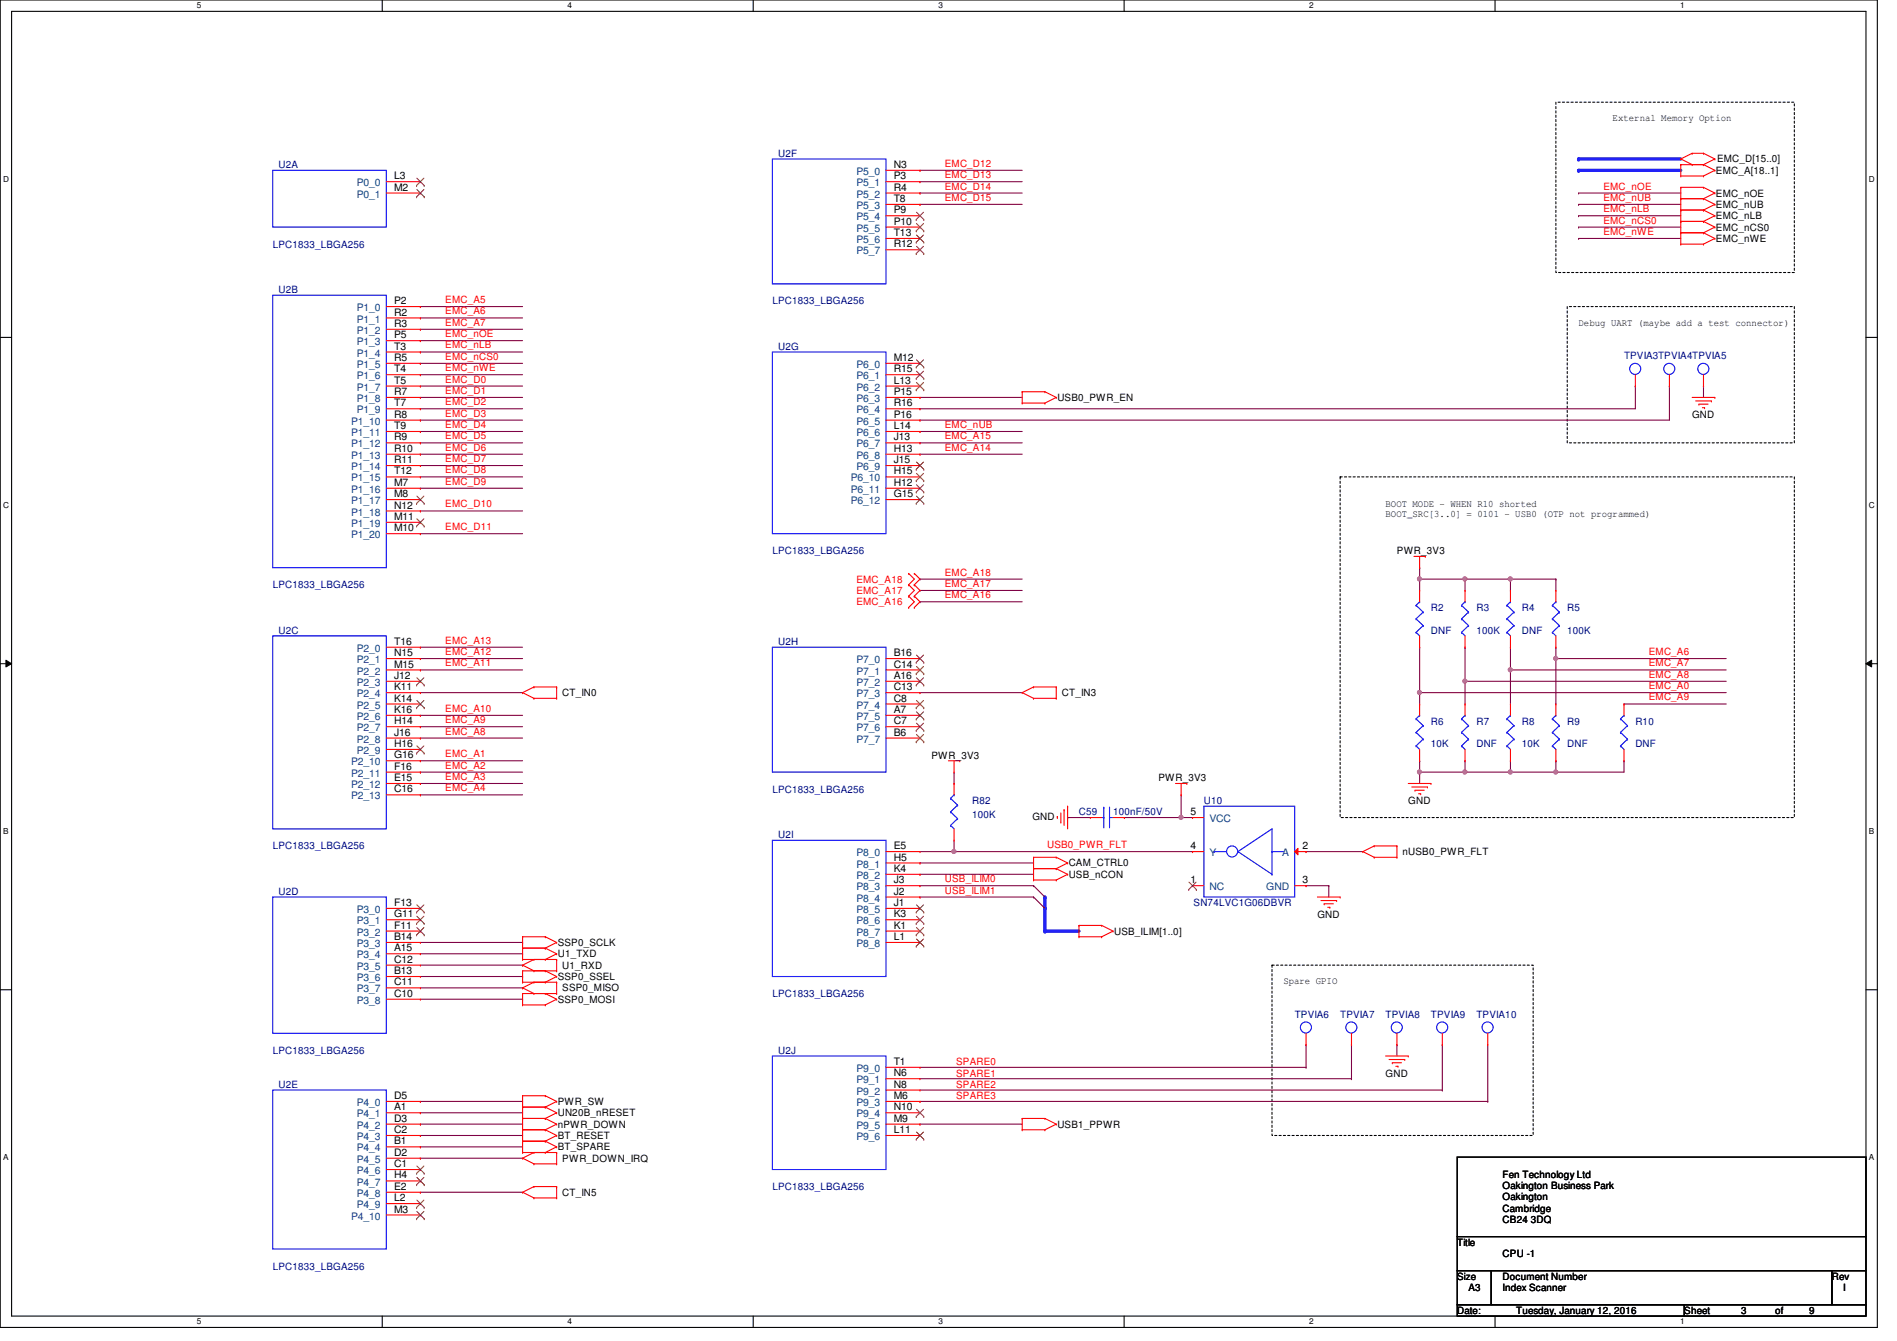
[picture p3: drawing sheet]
<svg xmlns="http://www.w3.org/2000/svg" width="297mm" height="210mm" viewBox="0 0 297 210" stroke-linecap="round" stroke-linejoin="round" font-family="sans-serif">
<path d="M0 0h294v207.9h-294zM1.8 1.8h290.4v204.3h-290.4z" fill="none" stroke="#000" stroke-width=".17"/>
<g fill="#fff">
<path d="M30.8 .2h.7v1.4h-.7z"/>
<path d="M30.8 206.2h.7v1.4h-.7z"/>
</g>
<path d="M59.9 0v1.8M59.9 206.1v1.8" fill="none" stroke="#000" stroke-width=".17"/>
<g fill="#fff">
<path d="M88.9 .2h.6v1.4h-.6z"/>
<path d="M88.9 206.2h.6v1.4h-.6z"/>
</g>
<path d="M117.9 0v1.8M117.9 206.1v1.8" fill="none" stroke="#000" stroke-width=".17"/>
<g fill="#fff">
<path d="M146.9 .2h.7v1.4h-.7z"/>
<path d="M146.9 206.2h.7v1.4h-.7z"/>
</g>
<path d="M176 0v1.8M176 206.1v1.8" fill="none" stroke="#000" stroke-width=".17"/>
<g fill="#fff">
<path d="M205 .2h.7v1.4h-.7z"/>
<path d="M205 206.2h.7v1.4h-.7z"/>
</g>
<path d="M234.1 0v1.8M234.1 206.1v1.8" fill="none" stroke="#000" stroke-width=".17"/>
<g fill="#fff">
<path d="M263.1 .2h.7v1.4h-.7z"/>
<path d="M263.1 206.2h.7v1.4h-.7z"/>
<path d="M.5 27.3h.9v1.4h-.9z"/>
<path d="M292.6 27.3h.9v1.4h-.9z"/>
<path d="M.5 78.4h.9v1.4h-.9z"/>
<path d="M292.6 78.4h.9v1.4h-.9z"/>
</g>
<path d="M0 52.8h1.8M292.2 52.8h1.8" fill="none" stroke="#000" stroke-width=".17"/>
<g fill="#fff">
<path d="M.5 129.5h.8v1.4h-.8z"/>
<path d="M292.6 129.5h.9v1.4h-.9z"/>
</g>
<path d="M0 103.9h1.8M292.2 103.9h1.8" fill="none" stroke="#000" stroke-width=".17"/>
<path d="M.9 103.4l.9 .5-.9 .5zM292.2 103.9l.9-.5v1z" fill="#000"/>
<path d="M.9 103.4l.9 .5-.9 .5zM292.2 103.9l.9-.5v1z" fill="none" stroke="#000" stroke-width=".16"/>
<g fill="#fff">
<path d="M.5 180.5h.8v1.4h-.8z"/>
<path d="M292.6 180.5h.9v1.4h-.9z"/>
</g>
<path d="M0 155h1.8M292.2 155h1.8" fill="none" stroke="#000" stroke-width=".17"/>
<path d="M243.6 16h37.4v26.7h-37.4zM245.4 48h35.6v21.3h-35.6zM209.8 74.7h71.2v53.3h-71.2zM199.2 151.1h40.9v26.7h-40.9z" fill="none" stroke="#000" stroke-width=".17" stroke-dasharray=".3 .3"/>
<g fill="none" stroke="#800040" stroke-width=".17">
<path d="M144.1 26.7h.1M144.1 28.4h.1M144.1 30.2h.1M144.1 32h.1M144.1 26.7h16M144.1 28.4h16M144.1 30.2h16M144.1 32h16M65.8 48h.1M65.8 49.8h.1M65.8 51.6h.1M65.8 56.9h.1"/>
<path d="M65.8 53.3h.1M65.8 58.7h.1M65.8 55.1h.1M65.8 48h16M65.8 49.8h16M65.8 51.6h16M65.8 56.9h16M65.8 53.3h16M65.8 58.7h16M65.8 55.1h16M65.8 60.5h.1M65.8 62.2h.1"/>
<path d="M65.8 64h.1M65.8 65.8h.1M65.8 67.6h.1M65.8 69.3h.1M65.8 71.1h.1M65.8 72.9h.1M65.8 74.7h.1M65.8 76.5h.1M65.8 71.1h16M65.8 69.3h16M65.8 60.5h16M65.8 62.2h16"/>
<path d="M65.8 64h16M65.8 65.8h16M65.8 67.6h16M65.8 72.9h16M65.8 74.7h16M65.8 76.5h16M144.1 71.1h.1M144.1 69.3h.1M144.1 67.6h.1M144.1 71.1h16M144.1 69.3h16M144.1 67.6h16"/>
<path d="M65.8 80h.1M65.8 83.6h.1M65.8 80h16M65.8 83.6h16M65.8 119.1h.1M65.8 115.6h.1M65.8 113.8h.1M65.8 112h.1M65.8 104.9h.1M65.8 103.1h.1M65.8 101.3h.1M65.8 119.1h16"/>
<path d="M65.8 115.6h16M65.8 113.8h16M65.8 112h16M65.8 104.9h16M65.8 103.1h16M65.8 101.3h16M65.8 120.9h.1M65.8 122.7h.1M65.8 124.5h.1M65.8 120.9h16M65.8 122.7h16M65.8 124.5h16"/>
</g>
<path d="M247.2 24.9h16" fill="none" stroke="#00f" stroke-width=".51"/>
<circle cx="247.2" cy="24.9" r=".25" fill="#00f"/>
<path d="M247.2 26.7h16" fill="none" stroke="#00f" stroke-width=".51"/>
<circle cx="247.2" cy="26.7" r=".25" fill="#00f"/>
<g fill="none" stroke="#800040" stroke-width=".17">
<path d="M247.2 30.2h.1M247.2 33.8h.1M247.2 35.6h.1M247.2 37.3h.1M247.2 32h.1M247.2 30.2h16M247.2 33.8h16M247.2 35.6h16M247.2 37.3h16M247.2 32h16M144.1 62.2h.1M144.1 62.2h16"/>
<path d="M144.1 94.2h.1M144.1 92.5h.1M144.1 94.2h16M144.1 92.5h16M144.1 133.3h5.3M149.4 133.3h.1M65.8 147.6h16M65.8 152.9h16M65.8 154.7h16M65.8 156.5h16M81.8 147.6h.1M81.8 152.9h.1"/>
<path d="M81.8 154.7h.1M81.8 156.5h.1M65.8 172.5h.1M65.8 172.5h16"/>
</g>
<circle cx="149.4" cy="133.3" r=".32" fill="#f0f"/>
<circle cx="149.4" cy="133.3" r=".32" fill="none" stroke="#f0f" stroke-width=".17"/>
<g fill="none" stroke="#800040" stroke-width=".17">
<path d="M65.8 108.5h16M81.8 108.5h.1M144.1 108.5h.1M144.1 108.5h16M222.3 108.5h.1M222.3 119.1h.1M222.3 108.5h48M222.3 119.1v1.8M229.4 106.7h.1M229.4 106.7h40.9M236.5 104.9h.1M236.5 104.9h33.8"/>
<path d="M243.6 103.1h.1M243.6 103.1h26.7M144.1 135.1h.1M144.1 135.1h17.7M65.8 149.4h16M65.8 151.1h16M81.8 149.4h.1M81.8 151.1h.1M65.8 177.8h.1M65.8 179.6h.1M65.8 176h.1M65.8 174.2h.1"/>
<path d="M65.8 177.8h16M65.8 179.6h16M65.8 176h16M65.8 174.2h16M65.8 186.7h.1M65.8 186.7h16"/>
</g>
<circle cx="222.3" cy="120.9" r=".32" fill="#f0f"/>
<circle cx="222.3" cy="120.9" r=".32" fill="none" stroke="#f0f" stroke-width=".17"/>
<path d="M222.3 120.9h.1M222.3 120.9h7.1" fill="none" stroke="#800040" stroke-width=".17"/>
<circle cx="229.4" cy="120.9" r=".32" fill="#f0f"/>
<circle cx="229.4" cy="120.9" r=".32" fill="none" stroke="#f0f" stroke-width=".17"/>
<path d="M236.5 119.1h.1M236.5 119.1v1.8M243.6 119.1h.1M243.6 119.1v1.8h-7.1M222.3 120.9h.1M222.3 120.9v1.8M236.5 120.9h.1" fill="none" stroke="#800040" stroke-width=".17"/>
<circle cx="243.6" cy="120.9" r=".32" fill="#f0f"/>
<circle cx="243.6" cy="120.9" r=".32" fill="none" stroke="#f0f" stroke-width=".17"/>
<circle cx="236.5" cy="120.9" r=".32" fill="#f0f"/>
<circle cx="236.5" cy="120.9" r=".32" fill="none" stroke="#f0f" stroke-width=".17"/>
<path d="M222.3 101.3h.1M222.3 101.3v7.2M229.4 119.1h.1M229.4 119.1v1.8M229.4 120.9h.1M229.4 120.9h7.1" fill="none" stroke="#800040" stroke-width=".17"/>
<circle cx="222.3" cy="108.4" r=".32" fill="#f0f"/>
<circle cx="222.3" cy="108.4" r=".32" fill="none" stroke="#f0f" stroke-width=".17"/>
<path d="M229.4 101.3h.1M229.4 101.3v5.4" fill="none" stroke="#800040" stroke-width=".17"/>
<circle cx="229.4" cy="106.7" r=".32" fill="#f0f"/>
<circle cx="229.4" cy="106.7" r=".32" fill="none" stroke="#f0f" stroke-width=".17"/>
<path d="M222.3 108.5h.1M222.3 108.5v1.7M229.4 106.7h.1M229.4 106.7v3.5M236.5 101.3h.1M236.5 104.9h.1M236.5 101.3v8.9M243.6 101.3h.1M243.6 101.3v1.8" fill="none" stroke="#800040" stroke-width=".17"/>
<circle cx="236.5" cy="104.9" r=".32" fill="#f0f"/>
<circle cx="236.5" cy="104.9" r=".32" fill="none" stroke="#f0f" stroke-width=".17"/>
<path d="M243.6 103.1h.1M243.6 103.1v7.1" fill="none" stroke="#800040" stroke-width=".17"/>
<circle cx="243.6" cy="103.1" r=".32" fill="#f0f"/>
<circle cx="243.6" cy="103.1" r=".32" fill="none" stroke="#f0f" stroke-width=".17"/>
<path d="M222.3 88.9h.1M222.3 90.7h.1M222.3 88.9v1.8M222.3 90.7h7.1" fill="none" stroke="#800040" stroke-width=".17"/>
<circle cx="229.4" cy="90.7" r=".32" fill="#f0f"/>
<circle cx="229.4" cy="90.7" r=".32" fill="none" stroke="#f0f" stroke-width=".17"/>
<circle cx="222.3" cy="90.7" r=".32" fill="#f0f"/>
<circle cx="222.3" cy="90.7" r=".32" fill="none" stroke="#f0f" stroke-width=".17"/>
<path d="M222.3 90.7h.1M222.3 90.7v1.8M236.5 90.7h.1M236.5 90.7v1.8M236.5 90.7h7.1M243.6 90.7h.1M243.6 90.7v1.8" fill="none" stroke="#800040" stroke-width=".17"/>
<circle cx="236.5" cy="90.7" r=".32" fill="#f0f"/>
<circle cx="236.5" cy="90.7" r=".32" fill="none" stroke="#f0f" stroke-width=".17"/>
<g fill="none" stroke="#800040" stroke-width=".17">
<path d="M144.1 64h.1M144.1 65.8h.1M256.1 60.5h.1M256.1 60.5v3.5h-112M261.4 60.5h.1M261.4 60.5v5.3h-117.3M266.7 60.5h.1M266.7 60.5v1.7M229.4 90.7h.1M229.4 90.7v1.8M229.4 90.7h7.1M254.3 119.1h.1"/>
<path d="M254.3 110.2h.1M254.3 119.1v1.8h-10.7M254.3 110.2h16M144.1 138.7h.1M144.1 136.9h.1M144.1 138.7h17.7M144.1 136.9h17.7M243.6 120.9h.1M144.1 140.5h.1M144.1 140.5h17.7"/>
</g>
<path d="M163.6 145.8h5.3" fill="none" stroke="#00f" stroke-width=".51"/>
<circle cx="163.6" cy="145.8" r=".25" fill="#00f"/>
<path d="M163.6 140.5v1.7" fill="none" stroke="#00f" stroke-width=".51"/>
<circle cx="163.6" cy="140.5" r=".25" fill="#00f"/>
<path d="M163.6 142.2v3.6" fill="none" stroke="#00f" stroke-width=".51"/>
<circle cx="163.6" cy="142.2" r=".25" fill="#00f"/>
<g fill="none" stroke="#800040" stroke-width=".17">
<path d="M144.1 90.7h.1M144.1 90.7h16M185 124.5h.1M185 124.5v3.5h1.7M186.7 128h.1M204.5 133.3h.1M204.5 133.3h8.9M144.1 172.5h.1M144.1 168.9h67.5M144.1 167.1h60.4M144.1 170.7h81.7M144.1 172.5h88.9"/>
<path d="M204.5 163.6h.1M204.5 167.1h.1M204.5 163.6v3.5M211.6 163.6h.1M211.6 168.9h.1M211.6 163.6v5.3M218.7 163.6h.1M218.7 163.6v1.8M225.8 170.7h.1M225.8 163.6h.1M225.8 163.6v7.1M233 172.5h.1"/>
<path d="M233 163.6v8.9M65.8 181.4h.1M65.8 181.4h16"/>
</g>
<circle cx="184.9" cy="128" r=".32" fill="#f0f"/>
<circle cx="184.9" cy="128" r=".32" fill="none" stroke="#f0f" stroke-width=".17"/>
<g fill="none" stroke="#800040" stroke-width=".17">
<path d="M149.4 133.3h.1M149.4 122.7h.1M149.4 120.9v1.8M149.4 131.6v1.7M149.4 133.3h37.3M161.8 138.7h.1M161.8 138.7l1.8 1.8M167.2 128h.1M167.2 128h3.5M176.1 128h.1M176.1 128h8.9M186.7 133.3h.1"/>
<path d="M204.5 138.7h.1M204.5 138.7h3.6M208.1 138.7h.1M208.1 138.7v1.8M161.8 140.5h.1M161.8 140.5l1.8 1.7M144.1 176h.1M144.1 176h16"/>
</g>
<g fill="none" stroke="#f00" stroke-width=".17">
<path d="M60.5 28.4h5.3M60.5 30.2h5.3M65.8 28.4h.1M65.8 30.2h.1M138.7 26.7h5.4M138.7 28.4h5.4M138.7 30.2h5.4M138.7 32h5.4M138.7 33.8h5.4M138.7 35.6h5.4M138.7 37.3h5.4M138.7 39.1h5.4"/>
<path d="M144.1 26.7h.1M144.1 28.4h.1M144.1 30.2h.1M144.1 32h.1M144.1 33.8h.1M144.1 35.6h.1M144.1 37.3h.1M144.1 39.1h.1M263.2 25.8h.1M263.2 27.6h.1M263.2 29.3h.1M263.2 31.1h.1"/>
<path d="M263.2 32.9h.1M263.2 34.7h.1M263.2 36.4h.1M263.2 38.2h.1M263.2 24.9h.1M263.2 25.8h3.5M263.2 25.8v1.8M263.2 29.3v8.9M263.2 27.6h3.5M263.2 29.3h3.5M263.2 31.1h3.5M263.2 32.9h3.5"/>
<path d="M263.2 34.7h3.5M263.2 36.4h3.5M263.2 38.2h3.5M263.2 24.9l1.8 .9M265 24h.1M265 25.8h.1M265 24l-1.8 .9M265 24h1.7M266.7 25.8h.1M266.7 27.6h.1M266.7 29.3h.1M266.7 31.1h.1"/>
<path d="M266.7 32.9h.1M266.7 34.7h.1M266.7 36.4h.1M266.7 38.2h.1M266.7 24h.1M266.7 25.8l1.8 .9M266.7 29.3l1.8 .9M266.7 31.1l1.8 .9M266.7 32.9l1.8 .9M266.7 34.7l1.8 .9M266.7 36.4l1.8 .9M266.7 24l1.8 .9"/>
<path d="M268.5 26.7h.1M268.5 30.2h.1M268.5 32h.1M268.5 33.8h.1M268.5 35.6h.1M268.5 37.3h.1M268.5 24.9h.1M268.5 26.7l-1.8 .9M268.5 30.2l-1.8 .9M268.5 32l-1.8 .9M268.5 33.8l-1.8 .9M268.5 35.6l-1.8 .8"/>
<path d="M268.5 37.3l-1.8 .9M268.5 24.9l-1.8 .9M60.5 48h5.3M60.5 49.8h5.3M60.5 51.6h5.3M60.5 53.3h5.3M60.5 55.1h5.3M60.5 56.9h5.3M60.5 58.7h5.3M65.8 48h.1M65.8 49.8h.1M65.8 51.6h.1"/>
<path d="M65.8 53.3h.1M65.8 55.1h.1M65.8 56.9h.1M65.8 58.7h.1M138.7 56.9h5.4M138.7 58.7h5.4M144.1 56.9h.1M144.1 58.7h.1M256.1 58.7v1.8M60.5 62.2h5.3M60.5 60.5h5.3M60.5 64h5.3"/>
<path d="M60.5 65.8h5.3M60.5 67.6h5.3M60.5 69.3h5.3M60.5 71.1h5.3M60.5 72.9h5.3M60.5 74.7h5.3M60.5 76.5h5.3M60.5 78.2h5.3M65.8 60.5h.1M65.8 62.2h.1M65.8 64h.1M65.8 65.8h.1"/>
<path d="M65.8 67.6h.1M65.8 69.3h.1M65.8 71.1h.1M65.8 72.9h.1M65.8 74.7h.1M65.8 76.5h.1M65.8 78.2h.1M138.7 62.2h5.4M138.7 60.5h5.4M138.7 64h5.4M138.7 65.8h5.4M138.7 67.6h5.4"/>
<path d="M138.7 69.3h5.4M138.7 71.1h5.4M138.7 72.9h5.4M138.7 74.7h5.4M138.7 76.5h5.4M138.7 78.2h5.4M144.1 60.5h.1M144.1 62.2h.1M144.1 64h.1M144.1 65.8h.1M144.1 67.6h.1M144.1 69.3h.1"/>
<path d="M144.1 71.1h.1M144.1 72.9h.1M144.1 74.7h.1M144.1 76.5h.1M144.1 78.2h.1M160.1 61.3h.1M160.1 63.1h.1M160.1 61.3h3.5M160.1 61.3v1.8M160.1 63.1h3.5M163.6 61.3h.1M163.6 63.1h.1"/>
<path d="M163.6 61.3l1.8 .9M165.4 62.2h.1M165.4 62.2l-1.8 .9M256.1 60.5h.1M265 62.2h3.5M265.5 62.8h2.5M266 63.3h.1M266 63.3h1.5M266.6 63.8h.3M266.9 63.8h.1M268 62.8h.1M268.5 62.2h.1"/>
<path d="M60.5 80h5.3M60.5 81.8h5.3M60.5 83.6h5.3M65.8 80h.1M65.8 81.8h.1M65.8 83.6h.1M142.3 93.3h.1M142.3 91.6h.1M142.3 95.1h.1M142.3 89.8h.1M142.3 91.6l.9 .9-.9 .8M142.3 93.3l.9 .9-.9 .9"/>
<path d="M142.3 89.8l.9 .9-.9 .9M143.2 91.6h.1M143.2 93.3h.1M143.2 95.1h.1M143.2 89.8h.1M143.2 91.6l.9 .9-.9 .8M143.2 93.3l.9 .9-.9 .9M143.2 89.8l.9 .9-.9 .9M221.4 87.1h1.8M222.3 88.9h.1M222.3 92.5h.1M222.3 87.1v1.8"/>
<path d="M222.3 92.5v1.7M222.3 99.6v1.7M223.2 87.1h.1M229.4 92.5h.1M229.4 92.5v1.7M229.4 99.6v1.7M236.5 92.5h.1M236.5 92.5v1.7M236.5 99.6v1.7M243.6 92.5h.1M243.6 92.5v1.7M243.6 99.6v1.7"/>
<path d="M60.5 119.1h5.3M60.5 103.1h5.3M60.5 104.9h5.3M60.5 106.7h5.3M60.5 108.5h5.3M60.5 110.2h5.3M60.5 112h5.3M60.5 113.8h5.3M60.5 115.6h5.3M60.5 101.3h5.3M60.5 117.3h5.3M65.8 101.3h.1"/>
<path d="M65.8 103.1h.1M65.8 104.9h.1M65.8 106.7h.1M65.8 108.5h.1M65.8 110.2h.1M65.8 112h.1M65.8 113.8h.1M65.8 115.6h.1M65.8 117.3h.1M65.8 119.1h.1M81.8 108.5h.1M81.8 108.5l1.8 .8"/>
<path d="M83.6 107.6h.1M83.6 109.3h.1M83.6 107.6h3.6M83.6 107.6l-1.8 .9M83.6 109.3h3.6M87.2 109.3h.1M87.2 107.6h.1M87.2 107.6v1.7M138.7 103.1h5.4M138.7 104.9h5.4M138.7 106.7h5.4M138.7 108.5h5.4"/>
<path d="M138.7 110.2h5.4M138.7 112h5.4M138.7 113.8h5.4M138.7 115.6h5.4M144.1 103.1h.1M144.1 104.9h.1M144.1 106.7h.1M144.1 108.5h.1M144.1 110.2h.1M144.1 112h.1M144.1 113.8h.1M144.1 115.6h.1"/>
<path d="M148.5 119.1h1.8M149.4 119.1v1.8M150.3 119.1h.1M160.1 108.5h.1M160.1 108.5l1.7 .8M161.8 107.6h.1M161.8 109.3h.1M161.8 107.6h3.6M161.8 109.3h3.6M161.8 107.6l-1.7 .9M165.4 109.3h.1M165.4 107.6h.1"/>
<path d="M165.4 107.6v1.7M222.3 119.1h.1M222.3 110.2h.1M222.3 101.3h.1M222.3 110.2v1.8M222.3 117.3v1.8M229.4 101.3h.1M229.4 119.1h.1M229.4 110.2h.1M229.4 110.2v1.8M229.4 117.3v1.8M236.5 101.3h.1"/>
<path d="M236.5 119.1h.1M236.5 110.2h.1M236.5 110.2v1.8M236.5 117.3v1.8M243.6 119.1h.1M243.6 110.2h.1M243.6 101.3h.1M243.6 110.2v1.8M243.6 117.3v1.8M60.5 122.7h5.3M60.5 120.9h5.3M60.5 124.5h5.3"/>
<path d="M65.8 120.9h.1M65.8 122.7h.1M65.8 124.5h.1M138.7 133.3h5.4M138.7 135.1h5.4M138.7 136.9h5.4M138.7 138.7h5.4M144.1 133.3h.1M144.1 135.1h.1M144.1 136.9h.1M144.1 138.7h.1M149.4 120.9h.1"/>
<path d="M149.4 131.6h.1M149.4 122.7h.1M149.4 122.7v1.8M149.4 129.8v1.8M161.8 134.2h.1M161.8 136h.1M161.8 137.8h.1M161.8 134.2h3.6M161.8 134.2v3.6M161.8 136h3.6M161.8 137.8h3.6M165.4 134.2h.1"/>
<path d="M165.4 136h.1M165.4 137.8h.1M165.4 134.2l1.8 .9M165.4 136l1.8 .9M165.6 127.8h.1M165.6 127.8v.4M166.1 128.7h.1M166.1 127.3v1.4M166.6 126.8h.1M166.6 126.8v2.4M167.2 135.1h.1M167.2 136.9h.1"/>
<path d="M167.2 126.2h.1M167.2 135.1l-1.8 .9M167.2 136.9l-1.8 .9M167.2 126.2v3.6M170.7 128h.1M170.7 128h1.8M174.3 128h1.8M176.1 128h.1M184.1 122.7h1.7M185 124.5h.1M185 122.7v1.8M185.8 122.7h.1"/>
<path d="M186.7 128h.1M186.7 128h1.8M202.7 138.7h1.8M204.5 138.7h.1M213.4 133.3h.1M213.4 133.3l1.8 .9M215.2 132.5h.1M215.2 134.2h.1M215.2 134.2h3.5M215.2 132.5h3.5M215.2 132.5l-1.8 .8M218.7 134.2h.1"/>
<path d="M218.7 132.5h.1M218.7 132.5v1.7M220.5 122.7h3.6M221.1 123.2h2.4M221.6 123.7h.1M221.6 123.7h1.4M222.1 124.3h.4M222.5 124.3h.1M223.5 123.2h.1M224.1 122.7h.1M81.8 146.7h.1M81.8 148.5h.1"/>
<path d="M81.8 152h.1M81.8 153.8h.1M81.8 155.6h.1M81.8 157.4h.1M81.8 154.7h.1M81.8 150.2h.1M81.8 151.1h.1M81.8 146.7h3.6M81.8 146.7v3.5M81.8 152v1.8M81.8 155.6v1.8M81.8 148.5h3.6"/>
<path d="M81.8 152h5.4M81.8 153.8h5.4M81.8 155.6h5.4M81.8 157.4h3.6M81.8 154.7l1.8 .9M81.8 150.2h5.4M81.8 151.1l1.8 .9M83.6 153.8h.1M83.6 155.6h.1M83.6 150.2h.1M83.6 152h.1M83.6 153.8l-1.8 .9"/>
<path d="M83.6 150.2l-1.8 .9M85.4 146.7h.1M85.4 148.5h.1M85.4 152h.1M85.4 153.8h.1M85.4 155.6h.1M85.4 157.4h.1M85.4 150.2h.1M85.4 146.7l1.8 .9M85.4 152l1.8 .9M85.4 155.6l1.8 .9M85.4 148.5l1.8 .9"/>
<path d="M87.2 147.6h.1M87.2 152.9h.1M87.2 156.5h.1M87.2 155.6h.1M87.2 153.8h.1M87.2 149.4h.1M87.2 152h.1M87.2 150.2h.1M87.2 147.6l-1.8 .9M87.2 152.9l-1.8 .9M87.2 156.5l-1.8 .9M87.2 150.2v1.8"/>
<path d="M87.2 153.8v1.8M87.2 149.4l-1.8 .8M138.7 140.5h5.4M138.7 142.2h5.4M138.7 144h5.4M138.7 145.8h5.4M138.7 147.6h5.4M144.1 140.5h.1M144.1 142.2h.1M144.1 144h.1M144.1 145.8h.1M144.1 147.6h.1"/>
<path d="M168.9 144.9h.1M168.9 146.7h.1M168.9 146.7h3.6M168.9 144.9h3.6M168.9 144.9v1.8M172.5 144.9h.1M172.5 146.7h.1M172.5 144.9l1.8 .9M174.3 145.8h.1M174.3 145.8l-1.8 .9M206.3 140.5h3.5M206.8 141h2.5"/>
<path d="M207.3 141.5h.1M207.3 141.5h1.5M207.9 142.1h.3M208.2 142.1h.1M209.3 141h.1M209.8 140.5h.1M60.5 172.5h5.3M60.5 174.2h5.3M60.5 176h5.3M60.5 177.8h5.3M60.5 179.6h5.3M65.8 172.5h.1"/>
<path d="M65.8 174.2h.1M65.8 176h.1M65.8 177.8h.1M65.8 179.6h.1M81.8 176.9h.1M81.8 178.7h.1M81.8 173.4h.1M81.8 175.1h.1M81.8 171.6h.1M81.8 171.6v8.9M81.8 176.9h3.6M81.8 178.7h3.6"/>
<path d="M81.8 173.4h3.6M81.8 175.1h3.6M81.8 171.6h3.6M85.4 176.9h.1M85.4 178.7h.1M85.4 173.4h.1M85.4 175.1h.1M85.4 171.6h.1M85.4 176.9l1.8 .9M85.4 178.7l1.8 .9M85.4 173.4l1.8 .8M85.4 171.6l1.8 .9"/>
<path d="M85.4 175.1l1.8 .9M87.2 177.8h.1M87.2 179.6h.1M87.2 174.2h.1M87.2 172.5h.1M87.2 176h.1M87.2 177.8l-1.8 .9M87.2 179.6l-1.8 .9M87.2 174.2l-1.8 .9M87.2 172.5l-1.8 .9M87.2 176l-1.8 .9M138.7 167.1h5.4"/>
<path d="M138.7 168.9h5.4M138.7 170.7h5.4M138.7 172.5h5.4M138.7 174.2h5.4M138.7 176h5.4M138.7 177.8h5.4M144.1 167.1h.1M144.1 168.9h.1M144.1 170.7h.1M144.1 172.5h.1M144.1 174.2h.1M144.1 176h.1"/>
<path d="M144.1 177.8h.1M160.1 175.1h.1M160.1 176.9h.1M160.1 175.1v1.8M160.1 176.9h3.5M160.1 175.1h3.5M163.6 175.1h.1M163.6 176.9h.1M163.6 175.1l1.8 .9M165.4 176h.1M165.4 176l-1.8 .9M204.5 163.6h.1"/>
<path d="M204.5 161.8v1.8M211.6 163.6h.1M211.6 161.8v1.8M217 165.4h3.5M217.5 165.9h2.5M218 166.4h.1M218 166.4h1.5M218.6 167h.3M218.7 163.6h.1M218.7 161.8v1.8M218.9 167h.1M220 165.9h.1"/>
<path d="M220.5 165.4h.1M225.8 163.6h.1M225.8 161.8v1.8M233 163.6h.1M233 161.8v1.8M60.5 181.4h5.3M60.5 183.1h5.3M60.5 184.9h5.3M60.5 186.7h5.3M60.5 188.5h5.3M60.5 190.2h5.3M65.8 181.4h.1"/>
<path d="M65.8 183.1h.1M65.8 184.9h.1M65.8 186.7h.1M65.8 188.5h.1M65.8 190.2h.1M81.8 180.5h.1M81.8 186.7h.1M81.8 181.4h.1M81.8 180.5h5.4M81.8 186.7l1.8 .9M81.8 181.4l1.8 .8M83.6 185.8h.1"/>
<path d="M83.6 187.6h.1M83.6 180.5h.1M83.6 182.2h.1M83.6 185.8h3.6M83.6 185.8l-1.8 .9M83.6 187.6h3.6M83.6 180.5l-1.8 .9M83.6 182.2h3.6M85.4 180.5h.1M87.2 187.6h.1M87.2 185.8h.1M87.2 182.2h.1"/>
<path d="M87.2 180.5h.1M87.2 180.5v1.7M87.2 185.8v1.8"/>
</g>
<path d="M228.2 181.2h64v12.4h-64zM228.2 193.6h64v5.4h-64zM228.2 199h5.3v5.3h-5.3zM233.5 199h53.3v5.3h-53.3zM286.8 199h5.4v5.3h-5.4zM228.2 204.3h35.5v1.8h-35.5zM263.7 204.3h28.5v1.8h-28.5z" fill="none" stroke="#000" stroke-width=".17"/>
<g fill="none" stroke="#00f" stroke-width=".17">
<path d="M42.7 26.7h17.8v8.9h-17.8zM120.9 24.9h17.8v19.5h-17.8zM42.7 46.2h17.8v42.7h-17.8zM120.9 55.1h17.8v28.5h-17.8zM42.7 99.6h17.8v30.2h-17.8zM221.7 99h.1M221.7 96.9h.1M221.7 94.8h.1M221.7 99l.6 .6M221.7 96.9l1.1 1.1M221.7 94.8l1.1 1M222.3 94.2h.1"/>
<path d="M222.3 94.2l-.6 .6M222.8 98h.1M222.8 95.8h.1M222.8 98l-1.1 1M222.8 95.8l-1.1 1.1M228.9 99h.1M228.9 96.9h.1M228.9 94.8h.1M228.9 99l.5 .6M228.9 96.9l1.1 1.1M228.9 94.8l1.1 1M229.4 94.2h.1"/>
<path d="M229.4 94.2l-.5 .6M230 98h.1M230 95.8h.1M230 98l-1.1 1M230 95.8l-1.1 1.1M236 99h.1M236 96.9h.1M236 94.8h.1M236 99l.5 .6M236 96.9l1.1 1.1M236 94.8l1.1 1M236.5 94.2h.1"/>
<path d="M236.5 94.2l-.5 .6M237.1 98h.1M237.1 95.8h.1M237.1 98l-1.1 1M237.1 95.8l-1.1 1.1M243.1 99h.1M243.1 96.9h.1M243.1 94.8h.1M243.1 99l.5 .6M243.1 96.9l1.1 1.1M243.1 94.8l1.1 1M243.6 94.2h.1"/>
<path d="M243.6 94.2l-.5 .6M244.2 98h.1M244.2 95.8h.1M244.2 98l-1.1 1M244.2 95.8l-1.1 1.1M120.9 101.3h17.8v19.6h-17.8zM221.7 116.8h.1M221.7 114.7h.1M221.7 112.6h.1M221.7 116.8l.6 .5M221.7 114.7l1.1 1M221.7 112.6l1.1 1"/>
<path d="M222.3 112h.1M222.3 112l-.6 .6M222.8 115.7h.1M222.8 113.6h.1M222.8 115.7l-1.1 1.1M222.8 113.6l-1.1 1.1M228.9 116.8h.1M228.9 114.7h.1M228.9 112.6h.1M228.9 116.8l.5 .5M228.9 114.7l1.1 1M228.9 112.6l1.1 1"/>
<path d="M229.4 112h.1M229.4 112l-.5 .6M230 115.7h.1M230 113.6h.1M230 115.7l-1.1 1.1M230 113.6l-1.1 1.1M236 116.8h.1M236 114.7h.1M236 112.6h.1M236 116.8l.5 .5M236 114.7l1.1 1M236 112.6l1.1 1"/>
<path d="M236.5 112h.1M236.5 112l-.5 .6M237.1 115.7h.1M237.1 113.6h.1M237.1 115.7l-1.1 1.1M237.1 113.6l-1.1 1.1M243.1 116.8h.1M243.1 114.7h.1M243.1 112.6h.1M243.1 116.8l.5 .5M243.1 114.7l1.1 1M243.1 112.6l1.1 1"/>
<path d="M243.6 112h.1M243.6 112l-.5 .6M244.2 115.7h.1M244.2 113.6h.1M244.2 115.7l-1.1 1.1M244.2 113.6l-1.1 1.1M120.9 131.6h17.8v21.3h-17.8zM148.8 129.2h.1M148.8 127.1h.1M148.8 125h.1M148.8 129.2l.6 .6M148.8 127.1l1.1 1.1"/>
<path d="M148.8 125l1.1 1.1M149.4 124.5h.1M149.4 124.5l-.6 .5M149.9 128.2h.1M149.9 126.1h.1M149.9 128.2l-1.1 1M149.9 126.1l-1.1 1M172.5 128h.3M172.8 128h.1M172.8 126.4h.1M172.8 126.4v3.2M173.7 126.4h.1"/>
<path d="M173.7 128h.1M173.7 128h.6M173.7 126.4v3.2M188.5 126.2h14.2v14.3h-14.2zM190.1 133.3h.1M190.1 133.3h2M193.8 133.3h.1M193.8 133.3l5.4-3.5v7.1M193.8 133.3l5.4 3.6M199.2 133.3h.1M199.2 136.9h.1M199.2 133.3h1.8"/>
<path d="M42.7 170.7h17.8v24.9h-17.8zM120.9 165.4h17.8v17.7h-17.8z"/>
<circle cx="256.1" cy="57.8" r=".87"/>
<circle cx="192.9" cy="133.3" r=".87"/>
<circle cx="204.5" cy="160.9" r=".87"/>
<circle cx="211.6" cy="160.9" r=".87"/>
<circle cx="218.7" cy="160.9" r=".87"/>
<circle cx="225.8" cy="160.9" r=".87"/>
<circle cx="232.9" cy="160.9" r=".87"/>
</g>
<g fill="none" stroke="#804000" stroke-width=".16">
<path d="M65.2 29h.1M65.2 30.8h.1M65.3 27.9l1.1 1.1M65.3 29.7l1.1 1.1M66.4 27.9l-1.2 1.1M66.4 29.7l-1.2 1.1M66.4 29h.1M66.4 30.8h.1M143.5 34.4h.1M143.5 36.2h.1M143.5 37.9h.1M143.5 39.7h.1"/>
<path d="M143.5 33.2l1.1 1.2M143.5 35l1.1 1.2M143.5 36.8l1.1 1.1M143.5 38.6l1.1 1.1M144.6 33.2l-1.1 1.2M144.6 35l-1.1 1.2M144.6 36.8l-1.1 1.1M144.6 38.6l-1.1 1.1M144.6 34.4h.1M144.6 36.2h.1M144.6 37.9h.1M144.6 39.7h.1"/>
<path d="M143.5 57.5h.1M143.5 59.3h.1M143.5 56.3l1.1 1.2M143.5 58.1l1.1 1.2M143.5 59.9l1.1 1.1M144.6 56.3l-1.1 1.2M144.6 58.1l-1.1 1.2M144.6 59.9l-1.1 1.1M144.6 57.5h.1M144.6 59.3h.1M65.2 78.8h.1M65.3 77.7l1.1 1.1"/>
<path d="M66.4 77.7l-1.2 1.1M66.4 78.8h.1M143.5 61h.1M143.5 73.5h.1M143.5 75.3h.1M143.5 77h.1M143.5 78.8h.1M143.5 72.3l1.1 1.2M143.5 74.1l1.1 1.2M143.5 75.9l1.1 1.1M143.5 77.7l1.1 1.1M144.6 72.3l-1.1 1.2"/>
<path d="M144.6 74.1l-1.1 1.2M144.6 75.9l-1.1 1.1M144.6 77.7l-1.1 1.1M144.6 61h.1M144.6 73.5h.1M144.6 75.3h.1M144.6 77h.1M144.6 78.8h.1M65.2 82.4h.1M65.3 81.2l1.1 1.2M66.4 81.2l-1.2 1.2M66.4 82.4h.1"/>
<path d="M65.2 107.3h.1M65.2 110.8h.1M65.2 117.9h.1M65.3 106.1l1.1 1.2M65.3 109.7l1.1 1.1M65.3 116.8l1.1 1.1M66.4 116.8l-1.2 1.1M66.4 106.1l-1.2 1.2M66.4 109.7l-1.2 1.1M66.4 107.3h.1M66.4 110.8h.1M66.4 117.9h.1"/>
<path d="M143.5 103.7h.1M143.5 105.5h.1M143.5 107.3h.1M143.5 110.8h.1M143.5 112.6h.1M143.5 114.4h.1M143.5 116.2h.1M143.5 102.6l1.1 1.1M143.5 104.4l1.1 1.1M143.5 106.1l1.1 1.2M143.5 109.7l1.1 1.1M143.5 111.5l1.1 1.1"/>
<path d="M143.5 113.2l1.1 1.2M143.5 115l1.1 1.2M144.6 102.6l-1.1 1.1M144.6 104.4l-1.1 1.1M144.6 106.1l-1.1 1.2M144.6 109.7l-1.1 1.1M144.6 111.5l-1.1 1.1M144.6 113.2l-1.1 1.2M144.6 115l-1.1 1.2M144.6 103.7h.1M144.6 105.5h.1M144.6 107.3h.1"/>
<path d="M144.6 110.8h.1M144.6 112.6h.1M144.6 114.4h.1M144.6 116.2h.1M143.5 142.8h.1M143.5 144.6h.1M143.5 146.4h.1M143.5 148.2h.1M143.5 141.7l1.1 1.1M143.5 143.5l1.1 1.1M143.5 145.2l1.1 1.2M143.5 147l1.1 1.2"/>
<path d="M144.6 141.7l-1.1 1.1M144.6 143.5l-1.1 1.1M144.6 145.2l-1.1 1.2M144.6 147l-1.1 1.2M144.6 142.8h.1M144.6 144.6h.1M144.6 146.4h.1M144.6 148.2h.1M143.5 174.8h.1M143.5 178.4h.1M143.5 173.7l1.1 1.1M143.5 177.2l1.1 1.2"/>
<path d="M144.6 173.7l-1.1 1.1M144.6 177.2l-1.1 1.2M144.6 174.8h.1M144.6 178.4h.1M65.2 183.7h.1M65.2 185.5h.1M65.2 189.1h.1M65.2 190.8h.1M65.3 182.6l1.1 1.1M65.3 184.4l1.1 1.1M65.3 187.9l1.1 1.2M65.3 189.7l1.1 1.1"/>
<path d="M66.4 182.6l-1.2 1.1M66.4 184.4l-1.2 1.1M66.4 187.9l-1.2 1.2M66.4 189.7l-1.2 1.1M66.4 183.7h.1M66.4 185.5h.1M66.4 189.1h.1M66.4 190.8h.1"/>
</g>
<path d="M202.7 133.3l.5-.5v1.1z" fill="#f00"/>
<g fill="none" stroke="#f00" stroke-width=".17">
<path d="M261.4 58.7v1.8M266.7 58.7v1.8M261.4 60.5h.1M266.7 60.5h.1M254.3 119.1h.1M254.3 110.2h.1M254.3 110.2v1.8M254.3 117.3v1.8M186.7 138.7h.1M186.7 133.3h.1M186.7 133.3h1.8M186.7 138.7h1.8"/>
<path d="M202.7 133.3l.5-.5v1.1zM202.7 133.3h1.8M204.5 133.3h.1M60.5 142.2h5.3M60.5 144h5.3M60.5 145.8h5.3M60.5 147.6h5.3M60.5 149.4h5.3M60.5 151.1h5.3M60.5 152.9h5.3M60.5 154.7h5.3M60.5 156.5h5.3"/>
<path d="M65.8 142.2h.1M65.8 144h.1M65.8 145.8h.1M65.8 147.6h.1M65.8 149.4h.1M65.8 151.1h.1M65.8 152.9h.1M65.8 154.7h.1M65.8 156.5h.1"/>
</g>
<g fill="none" stroke="#804000" stroke-width=".16">
<path d="M186.1 139.3h.1M186.2 138.1l1.1 1.2M187.3 138.1l-1.2 1.2M187.3 139.3h.1M65.2 142.8h.1M65.2 144.6h.1M65.2 146.4h.1M65.3 141.7l1.1 1.1M65.3 143.5l1.1 1.1M65.3 145.2l1.1 1.2M66.4 141.7l-1.2 1.1M66.4 143.5l-1.2 1.1"/>
<path d="M66.4 145.2l-1.2 1.2M66.4 142.8h.1M66.4 144.6h.1M66.4 146.4h.1"/>
</g>
<g fill="none" stroke="#00f" stroke-width=".17">
<path d="M253.7 116.8h.1M253.7 114.7h.1M253.7 112.6h.1M253.7 116.8l.6 .5M253.7 114.7l1.1 1M253.7 112.6l1.1 1M254.3 112h.1M254.3 112l-.6 .6M254.8 115.7h.1M254.8 113.6h.1M254.8 115.7l-1.1 1.1M254.8 113.6l-1.1 1.1"/>
<path d="M42.7 140.5h17.8v21.3h-17.8z"/>
<circle cx="261.4" cy="57.8" r=".87"/>
<circle cx="266.7" cy="57.8" r=".87"/>
</g>
<circle cx="149.4" cy="133.3" r=".32" fill="#f0f"/>
<circle cx="149.4" cy="133.3" r=".32" fill="none" stroke="#f0f" stroke-width=".17"/>
<circle cx="222.3" cy="120.9" r=".32" fill="#f0f"/>
<circle cx="222.3" cy="120.9" r=".32" fill="none" stroke="#f0f" stroke-width=".17"/>
<circle cx="229.4" cy="120.9" r=".32" fill="#f0f"/>
<circle cx="229.4" cy="120.9" r=".32" fill="none" stroke="#f0f" stroke-width=".17"/>
<circle cx="243.6" cy="120.9" r=".32" fill="#f0f"/>
<circle cx="243.6" cy="120.9" r=".32" fill="none" stroke="#f0f" stroke-width=".17"/>
<circle cx="236.5" cy="120.9" r=".32" fill="#f0f"/>
<circle cx="236.5" cy="120.9" r=".32" fill="none" stroke="#f0f" stroke-width=".17"/>
<circle cx="222.3" cy="108.4" r=".32" fill="#f0f"/>
<circle cx="222.3" cy="108.4" r=".32" fill="none" stroke="#f0f" stroke-width=".17"/>
<circle cx="229.4" cy="106.7" r=".32" fill="#f0f"/>
<circle cx="229.4" cy="106.7" r=".32" fill="none" stroke="#f0f" stroke-width=".17"/>
<circle cx="236.5" cy="104.9" r=".32" fill="#f0f"/>
<circle cx="236.5" cy="104.9" r=".32" fill="none" stroke="#f0f" stroke-width=".17"/>
<circle cx="243.6" cy="103.1" r=".32" fill="#f0f"/>
<circle cx="243.6" cy="103.1" r=".32" fill="none" stroke="#f0f" stroke-width=".17"/>
<circle cx="229.4" cy="90.7" r=".32" fill="#f0f"/>
<circle cx="229.4" cy="90.7" r=".32" fill="none" stroke="#f0f" stroke-width=".17"/>
<circle cx="222.3" cy="90.7" r=".32" fill="#f0f"/>
<circle cx="222.3" cy="90.7" r=".32" fill="none" stroke="#f0f" stroke-width=".17"/>
<circle cx="236.5" cy="90.7" r=".32" fill="#f0f"/>
<circle cx="236.5" cy="90.7" r=".32" fill="none" stroke="#f0f" stroke-width=".17"/>
<circle cx="184.9" cy="128" r=".32" fill="#f0f"/>
<circle cx="184.9" cy="128" r=".32" fill="none" stroke="#f0f" stroke-width=".17"/>
<g font-size="1.6">
<text x="252.5" y="19">External Memory Option</text>
<text x="61.7" y="28.1">L3</text>
<text x="61.7" y="29.8">M2</text>
<text x="140" y="26.3">N3</text>
<text x="140" y="28.1">P3</text>
<text x="140" y="29.8">R4</text>
<text x="268.7" y="27.2">EMC_A[18..1]</text>
<text x="268.9" y="25.4">EMC_D[15..0]</text>
<text x="140" y="31.6">T8</text>
<text x="140" y="33.4">P9</text>
<text x="140" y="35.2">P10</text>
<text x="268.7" y="30.8">EMC_nOE</text>
<text x="268.7" y="32.6">EMC_nUB</text>
<text x="268.7" y="34.3">EMC_nLB</text>
<text x="140" y="37">T13</text>
<text x="140" y="38.7">R12</text>
<text x="268.7" y="36.1">EMC_nCS0</text>
<text x="268.7" y="37.9">EMC_nWE</text>
<text x="61.7" y="47.6">P2</text>
<text x="61.7" y="49.4">R2</text>
<text x="61.7" y="51.2">R3</text>
<text x="61.7" y="53">P5</text>
<text x="247.2" y="51">Debug UART (maybe add a test connector)</text>
<text x="61.7" y="54.7">T3</text>
<text x="61.7" y="56.5">R5</text>
<text x="61.7" y="58.3">T4</text>
<text x="140" y="56.5">M12</text>
<text x="140" y="58.3">R15</text>
<text x="61.7" y="60.1">T5</text>
<text x="61.7" y="61.8">R7</text>
<text x="61.7" y="63.6">T7</text>
<text x="61.7" y="65.4">R8</text>
<text x="140" y="60.1">L13</text>
<text x="140" y="61.8">P15</text>
<text x="140" y="63.6">R16</text>
<text x="140" y="65.4">P16</text>
<text x="165.6" y="62.8">USB0_PWR_EN</text>
<text x="265" y="65.4">GND</text>
<text x="61.7" y="67.2">T9</text>
<text x="61.7" y="69">R9</text>
<text x="61.7" y="70.7">R10</text>
<text x="140" y="67.2">L14</text>
<text x="140" y="69">J13</text>
<text x="140" y="70.7">H13</text>
<text x="61.7" y="72.5">R11</text>
<text x="61.7" y="74.3">T12</text>
<text x="61.7" y="76.1">M7</text>
<text x="61.7" y="77.9">M8</text>
<text x="140" y="72.5">J15</text>
<text x="140" y="74.3">H15</text>
<text x="140" y="76.1">H12</text>
<text x="140" y="77.9">G15</text>
<text x="61.7" y="79.6">N12</text>
<text x="61.7" y="81.4">M11</text>
<text x="61.7" y="83.2">M10</text>
<text x="217" y="79.5">BOOT MODE - WHEN R10 shorted</text>
<text x="217" y="81">BOOT_SRC[3..0] = 0101 - USB0 (OTP not programmed)</text>
<text x="218.7" y="86.8">PWR_3V3</text>
<text x="61.7" y="101">T16</text>
<text x="61.7" y="102.7">N15</text>
<text x="61.7" y="104.5">M15</text>
<text x="61.7" y="106.3">J12</text>
<text x="140" y="102.7">B16</text>
<text x="140" y="104.5">C14</text>
<text x="140" y="106.3">A16</text>
<text x="61.7" y="108.1">K11</text>
<text x="61.7" y="109.9">K14</text>
<text x="61.7" y="111.6">K16</text>
<text x="61.7" y="113.4">H14</text>
<text x="88.1" y="109">CT_IN0</text>
<text x="140" y="108.1">C13</text>
<text x="140" y="109.9">C8</text>
<text x="140" y="111.6">A7</text>
<text x="140" y="113.4">C7</text>
<text x="166.3" y="109">CT_IN3</text>
<text x="61.7" y="115.2">J16</text>
<text x="61.7" y="117">H16</text>
<text x="61.7" y="118.7">G16</text>
<text x="140" y="115.2">B6</text>
<text x="145.8" y="118.8">PWR_3V3</text>
<text x="61.7" y="120.5">F16</text>
<text x="61.7" y="122.3">E15</text>
<text x="61.7" y="124.1">C16</text>
<text x="181.4" y="122.3">PWR_3V3</text>
<text x="220.5" y="125.9">GND</text>
<text x="161.7" y="128.4">GND</text>
<text x="186.4" y="127.6">5</text>
<text x="140" y="133">E5</text>
<text x="140" y="134.7">H5</text>
<text x="140" y="136.5">K4</text>
<text x="167.3" y="135.7">CAM_CTRL0</text>
<text x="167.3" y="137.5">USB_nCON</text>
<text x="186.4" y="133">4</text>
<text x="204" y="133">2</text>
<text x="219.6" y="133.9">nUSB0_PWR_FLT</text>
<text x="61.7" y="141.9">F13</text>
<text x="61.7" y="143.6">G11</text>
<text x="140" y="138.3">J3</text>
<text x="140" y="140.1">J2</text>
<text x="140" y="141.9">J1</text>
<text x="140" y="143.6">K3</text>
<text x="186.4" y="138.3">1</text>
<text x="204" y="138.3">3</text>
<text x="206.3" y="143.7">GND</text>
<text x="61.7" y="145.4">F11</text>
<text x="61.7" y="147.2">B14</text>
<text x="61.7" y="149">A15</text>
<text x="87.3" y="148.1">SSP0_SCLK</text>
<text x="87.3" y="149.9">U1_TXD</text>
<text x="140" y="145.4">K1</text>
<text x="140" y="147.2">L1</text>
<text x="174.5" y="146.3">USB_ILIM[1..0]</text>
<text x="61.7" y="150.7">C12</text>
<text x="61.7" y="152.5">B13</text>
<text x="61.7" y="154.3">C11</text>
<text x="87.3" y="153.5">SSP0_SSEL</text>
<text x="88.1" y="155.2">SSP0_MISO</text>
<text x="88.1" y="151.7">U1_RXD</text>
<text x="201" y="154.1">Spare GPIO</text>
<text x="61.7" y="156.1">C10</text>
<text x="87.3" y="157">SSP0_MOSI</text>
<text x="140" y="166.8">T1</text>
<text x="61.7" y="172.1">D5</text>
<text x="61.7" y="173.9">A1</text>
<text x="87.3" y="173">PWR_SW</text>
<text x="140" y="168.5">N6</text>
<text x="140" y="170.3">N8</text>
<text x="140" y="172.1">M6</text>
<text x="140" y="173.9">N10</text>
<text x="217" y="168.6">GND</text>
<text x="61.7" y="175.6">D3</text>
<text x="61.7" y="177.4">C2</text>
<text x="61.7" y="179.2">B1</text>
<text x="87.3" y="178.4">BT_RESET</text>
<text x="87.3" y="174.8">UN20B_nRESET</text>
<text x="87.3" y="176.6">nPWR_DOWN</text>
<text x="140" y="175.6">M9</text>
<text x="140" y="177.4">L11</text>
<text x="165.6" y="176.6">USB1_PPWR</text>
<text x="61.7" y="181">D2</text>
<text x="61.7" y="182.8">C1</text>
<text x="61.7" y="184.5">H4</text>
<text x="87.3" y="180.1">BT_SPARE</text>
<text x="88.1" y="181.9">PWR_DOWN_IRQ</text>
<text x="235.3" y="184.4">Fen Technology Ltd</text>
<text x="61.7" y="186.3">E2</text>
<text x="61.7" y="188.1">L2</text>
<text x="61.7" y="189.9">M3</text>
<text x="88.1" y="187.2">CT_IN5</text>
<text x="235.3" y="186.2">Oakington Business Park</text>
<text x="235.3" y="188">Oakington</text>
<text x="235.3" y="189.7">Cambridge</text>
<text x="235.3" y="191.5">CB24 3DQ</text>
<text x="228.2" y="195.1">Title</text>
<text x="235.3" y="196.8">CPU -1</text>
<text x="228.2" y="200.4">Size</text>
<text x="230" y="202.2">A3</text>
<text x="235.3" y="200.4">Document Number</text>
<text x="235.3" y="202.2">Index Scanner</text>
<text x="286.8" y="200.4">Rev</text>
<text x="288.6" y="202.2">I</text>
<text x="228.2" y="205.7">Date:</text>
<text x="237.4" y="205.7">Tuesday, January 12, 2016</text>
<text x="263.7" y="205.7">Sheet</text>
<text x="272.6" y="205.7">3</text>
<text x="278" y="205.7">of</text>
<text x="283.3" y="205.7">9</text>
</g>
<g font-size="1.6" fill="#000080">
<text x="43.6" y="26.3">U2A</text>
<text x="121.8" y="24.6">U2F</text>
<text x="42.7" y="38.8">LPC1833_LBGA256</text>
<text x="43.6" y="45.9">U2B</text>
<text x="120.9" y="47.7">LPC1833_LBGA256</text>
<text x="121.8" y="54.8">U2G</text>
<text x="254.3" y="56.2">TPVIA3TPVIA4TPVIA5</text>
<text x="120.9" y="86.8">LPC1833_LBGA256</text>
<text x="42.7" y="92.1">LPC1833_LBGA256</text>
<text x="224.1" y="95.7">R2</text>
<text x="231.2" y="95.7">R3</text>
<text x="238.3" y="95.7">R4</text>
<text x="245.4" y="95.7">R5</text>
<text x="43.6" y="99.2">U2C</text>
<text x="121.8" y="101">U2H</text>
<text x="224.1" y="99.2">DNF</text>
<text x="231.2" y="99.2">100K</text>
<text x="238.3" y="99.2">DNF</text>
<text x="245.4" y="99.2">100K</text>
<text x="224.1" y="113.5">R6</text>
<text x="231.2" y="113.5">R7</text>
<text x="238.3" y="113.5">R8</text>
<text x="245.4" y="113.5">R9</text>
<text x="256.1" y="113.5">R10</text>
<text x="224.1" y="117">10K</text>
<text x="231.2" y="117">DNF</text>
<text x="238.3" y="117">10K</text>
<text x="245.4" y="117">DNF</text>
<text x="256.1" y="117">DNF</text>
<text x="120.9" y="124.1">LPC1833_LBGA256</text>
<text x="152.2" y="125.9">R82</text>
<text x="188.5" y="125.9">U10</text>
<text x="121.8" y="131.2">U2I</text>
<text x="152.2" y="128">100K</text>
<text x="168.9" y="127.7">C59</text>
<text x="174.3" y="127.7">100nF/50V</text>
<text x="42.7" y="133">LPC1833_LBGA256</text>
<text x="43.6" y="140.1">U2D</text>
<text x="186.9" y="141.9">SN74LVC1G06DBVR</text>
<text x="120.9" y="156.1">LPC1833_LBGA256</text>
<text x="202.7" y="159.3">TPVIA6</text>
<text x="209.8" y="159.3">TPVIA7</text>
<text x="217" y="159.3">TPVIA8</text>
<text x="224.1" y="159.3">TPVIA9</text>
<text x="231.2" y="159.3">TPVIA10</text>
<text x="42.7" y="165">LPC1833_LBGA256</text>
<text x="121.8" y="165">U2J</text>
<text x="43.6" y="170.3">U2E</text>
<text x="120.9" y="186.4">LPC1833_LBGA256</text>
<text x="42.7" y="198.8">LPC1833_LBGA256</text>
</g>
<g font-size="1.6" fill="#004080">
<text x="55.9" y="29.2">P0_0</text>
<text x="134.1" y="27.4">P5_0</text>
<text x="134.1" y="29.2">P5_1</text>
<text x="55.9" y="30.9">P0_1</text>
<text x="134.1" y="30.9">P5_2</text>
<text x="134.1" y="32.7">P5_3</text>
<text x="134.1" y="34.5">P5_4</text>
<text x="134.1" y="36.3">P5_5</text>
<text x="134.1" y="38.1">P5_6</text>
<text x="134.1" y="39.8">P5_7</text>
<text x="55.9" y="48.7">P1_0</text>
<text x="55.9" y="50.5">P1_1</text>
<text x="55.9" y="52.3">P1_2</text>
<text x="55.9" y="54.1">P1_3</text>
<text x="55.9" y="55.8">P1_4</text>
<text x="55.9" y="57.6">P1_5</text>
<text x="55.9" y="59.4">P1_6</text>
<text x="134.1" y="57.6">P6_0</text>
<text x="134.1" y="59.4">P6_1</text>
<text x="55.9" y="61.2">P1_7</text>
<text x="55.9" y="62.9">P1_8</text>
<text x="55.9" y="64.7">P1_9</text>
<text x="134.1" y="61.2">P6_2</text>
<text x="134.1" y="62.9">P6_3</text>
<text x="134.1" y="64.7">P6_4</text>
<text x="55" y="66.5">P1_10</text>
<text x="55" y="68.3">P1_11</text>
<text x="55" y="70.1">P1_12</text>
<text x="55" y="71.8">P1_13</text>
<text x="134.1" y="66.5">P6_5</text>
<text x="134.1" y="68.3">P6_6</text>
<text x="134.1" y="70.1">P6_7</text>
<text x="134.1" y="71.8">P6_8</text>
<text x="55" y="73.6">P1_14</text>
<text x="55" y="75.4">P1_15</text>
<text x="55" y="77.2">P1_16</text>
<text x="133.2" y="75.4">P6_10</text>
<text x="133.2" y="77.2">P6_11</text>
<text x="134.1" y="73.6">P6_9</text>
<text x="55" y="79">P1_17</text>
<text x="55" y="80.7">P1_18</text>
<text x="55" y="82.5">P1_19</text>
<text x="133.2" y="79">P6_12</text>
<text x="55" y="84.3">P1_20</text>
<text x="55.9" y="102.1">P2_0</text>
<text x="55.9" y="103.8">P2_1</text>
<text x="55.9" y="105.6">P2_2</text>
<text x="55.9" y="107.4">P2_3</text>
<text x="134.1" y="103.8">P7_0</text>
<text x="134.1" y="105.6">P7_1</text>
<text x="134.1" y="107.4">P7_2</text>
<text x="55.9" y="109.2">P2_4</text>
<text x="55.9" y="111">P2_5</text>
<text x="55.9" y="112.7">P2_6</text>
<text x="134.1" y="109.2">P7_3</text>
<text x="134.1" y="111">P7_4</text>
<text x="134.1" y="112.7">P7_5</text>
<text x="55" y="119.8">P2_10</text>
<text x="55.9" y="114.5">P2_7</text>
<text x="55.9" y="116.3">P2_8</text>
<text x="55.9" y="118.1">P2_9</text>
<text x="134.1" y="114.5">P7_6</text>
<text x="134.1" y="116.3">P7_7</text>
<text x="55" y="121.6">P2_11</text>
<text x="55" y="123.4">P2_12</text>
<text x="55" y="125.2">P2_13</text>
<text x="189.4" y="128.7">VCC</text>
<text x="134.1" y="134.1">P8_0</text>
<text x="134.1" y="135.8">P8_1</text>
<text x="134.1" y="137.6">P8_2</text>
<text x="189.4" y="134.1">Y</text>
<text x="200.8" y="134.1">A</text>
<text x="55.9" y="143">P3_0</text>
<text x="134.1" y="139.4">P8_3</text>
<text x="134.1" y="141.2">P8_4</text>
<text x="134.1" y="143">P8_5</text>
<text x="189.4" y="139.4">NC</text>
<text x="198.3" y="139.4">GND</text>
<text x="55.9" y="144.7">P3_1</text>
<text x="55.9" y="146.5">P3_2</text>
<text x="55.9" y="148.3">P3_3</text>
<text x="134.1" y="144.7">P8_6</text>
<text x="134.1" y="146.5">P8_7</text>
<text x="134.1" y="148.3">P8_8</text>
<text x="55.9" y="150.1">P3_4</text>
<text x="55.9" y="151.8">P3_5</text>
<text x="55.9" y="153.6">P3_6</text>
<text x="55.9" y="155.4">P3_7</text>
<text x="55.9" y="157.2">P3_8</text>
<text x="134.1" y="167.9">P9_0</text>
<text x="55.9" y="173.2">P4_0</text>
<text x="134.1" y="169.6">P9_1</text>
<text x="134.1" y="171.4">P9_2</text>
<text x="134.1" y="173.2">P9_3</text>
<text x="55.9" y="175">P4_1</text>
<text x="55.9" y="176.7">P4_2</text>
<text x="55.9" y="178.5">P4_3</text>
<text x="134.1" y="175">P9_4</text>
<text x="134.1" y="176.7">P9_5</text>
<text x="134.1" y="178.5">P9_6</text>
<text x="55.9" y="180.3">P4_4</text>
<text x="55.9" y="182.1">P4_5</text>
<text x="55.9" y="183.9">P4_6</text>
<text x="55.9" y="185.6">P4_7</text>
<text x="55" y="191">P4_10</text>
<text x="55.9" y="187.4">P4_8</text>
<text x="55.9" y="189.2">P4_9</text>
</g>
<g font-size="1.6" fill="#f00">
<text x="148" y="26.1">EMC_D12</text>
<text x="148" y="27.9">EMC_D13</text>
<text x="148" y="29.7">EMC_D14</text>
<text x="251.1" y="29.7">EMC_nOE</text>
<text x="148" y="31.5">EMC_D15</text>
<text x="251.1" y="33.2">EMC_nLB</text>
<text x="251.1" y="35">EMC_nCS0</text>
<text x="251.1" y="31.5">EMC_nUB</text>
<text x="251.1" y="36.8">EMC_nWE</text>
<text x="69.7" y="47.5">EMC_A5</text>
<text x="69.7" y="49.2">EMC_A6</text>
<text x="69.7" y="51">EMC_A7</text>
<text x="69.7" y="52.8">EMC_nOE</text>
<text x="69.7" y="59.9">EMC_D0</text>
<text x="69.7" y="56.3">EMC_nCS0</text>
<text x="69.7" y="58.1">EMC_nWE</text>
<text x="69.7" y="54.6">EMC_nLB</text>
<text x="69.7" y="61.7">EMC_D1</text>
<text x="69.7" y="63.5">EMC_D2</text>
<text x="69.7" y="65.2">EMC_D3</text>
<text x="69.7" y="67">EMC_D4</text>
<text x="69.7" y="68.8">EMC_D5</text>
<text x="69.7" y="70.6">EMC_D6</text>
<text x="148" y="70.6">EMC_A14</text>
<text x="148" y="68.8">EMC_A15</text>
<text x="148" y="67">EMC_nUB</text>
<text x="69.7" y="72.3">EMC_D7</text>
<text x="69.7" y="74.1">EMC_D8</text>
<text x="69.7" y="75.9">EMC_D9</text>
<text x="69.7" y="79.5">EMC_D10</text>
<text x="69.7" y="83">EMC_D11</text>
<text x="134.1" y="93">EMC_A17</text>
<text x="134.1" y="94.8">EMC_A16</text>
<text x="134.1" y="91.2">EMC_A18</text>
<text x="148" y="93.7">EMC_A16</text>
<text x="148" y="91.9">EMC_A17</text>
<text x="148" y="90.1">EMC_A18</text>
<text x="69.7" y="100.8">EMC_A13</text>
<text x="69.7" y="104.4">EMC_A11</text>
<text x="69.7" y="102.6">EMC_A12</text>
<text x="258.2" y="102.6">EMC_A6</text>
<text x="258.2" y="104.4">EMC_A7</text>
<text x="258.2" y="106.1">EMC_A8</text>
<text x="258.2" y="107.9">EMC_A0</text>
<text x="69.7" y="113.2">EMC_A9</text>
<text x="69.7" y="111.5">EMC_A10</text>
<text x="258.2" y="109.7">EMC_A9</text>
<text x="69.7" y="118.6">EMC_A1</text>
<text x="69.7" y="115">EMC_A8</text>
<text x="69.7" y="120.4">EMC_A2</text>
<text x="69.7" y="122.1">EMC_A3</text>
<text x="69.7" y="123.9">EMC_A4</text>
<text x="164" y="132.8">USB0_PWR_FLT</text>
<text x="148" y="138.1">USB_ILIM0</text>
<text x="148" y="139.9">USB_ILIM1</text>
<text x="149.7" y="166.8">SPARE0</text>
<text x="149.7" y="168.6">SPARE1</text>
<text x="149.7" y="170.3">SPARE2</text>
<text x="149.7" y="172.1">SPARE3</text>
</g>
<g font-size="1.3">
<text x="30.8" y="1.3">5</text>
<text x="88.9" y="1.3">4</text>
<text x="146.9" y="1.3">3</text>
<text x="205" y="1.3">2</text>
<text x="263.1" y="1.3">1</text>
<text x=".5" y="28.4">D</text>
<text x="292.6" y="28.4">D</text>
<text x=".5" y="79.5">C</text>
<text x="292.6" y="79.5">C</text>
<text x=".5" y="130.6">B</text>
<text x="292.6" y="130.6">B</text>
<text x=".5" y="181.7">A</text>
<text x="292.6" y="181.7">A</text>
<text x="30.8" y="207.4">5</text>
<text x="88.9" y="207.4">4</text>
<text x="146.9" y="207.4">3</text>
<text x="205" y="207.4">2</text>
<text x="263.1" y="207.4">1</text>
</g>
</svg>
